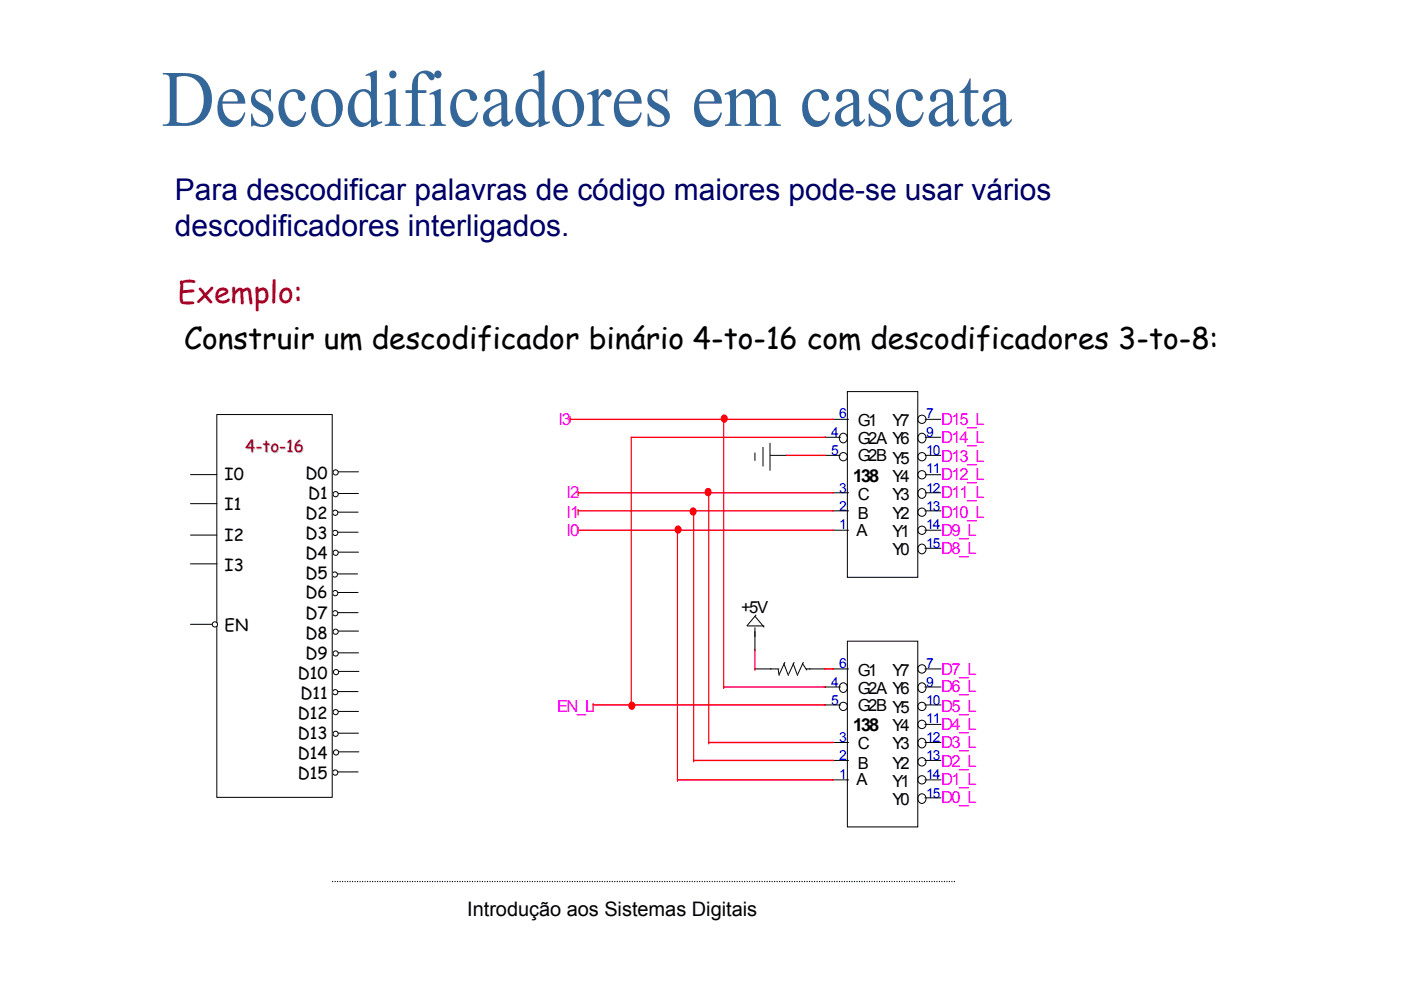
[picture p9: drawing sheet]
<svg xmlns="http://www.w3.org/2000/svg" width="297mm" height="210mm" viewBox="0 0 297 210" stroke-linecap="round" stroke-linejoin="round" font-family="sans-serif">
<path d="M70.4 186.9h.2v.2h-.2zM71 186.9h.1v.2h-.1zM71.5 186.9h.2v.2h-.2zM72 186.9h.2v.2h-.2zM72.6 186.9h.1v.2h-.1zM73.1 186.9h.2v.2h-.2zM73.6 186.9h.2v.2h-.2zM74.1 186.9h.2v.2h-.2zM74.7 186.9h.2v.2h-.2zM75.2 186.9h.2v.2h-.2zM75.7 186.9h.2v.2h-.2zM76.3 186.9h.1v.2h-.1zM76.8 186.9h.2v.2h-.2zM77.3 186.9h.2v.2h-.2zM77.8 186.9h.2v.2h-.2zM78.4 186.9h.2v.2h-.2zM78.9 186.9h.2v.2h-.2zM79.4 186.9h.2v.2h-.2zM80 186.9h.2v.2h-.2zM80.5 186.9h.2v.2h-.2zM81 186.9h.2v.2h-.2zM81.5 186.9h.2v.2h-.2zM82.1 186.9h.2v.2h-.2zM82.6 186.9h.2v.2h-.2zM83.1 186.9h.2v.2h-.2zM83.7 186.9h.2v.2h-.2zM84.2 186.9h.2v.2h-.2zM84.7 186.9h.2v.2h-.2zM85.3 186.9h.1v.2h-.1zM85.8 186.9h.2v.2h-.2zM86.3 186.9h.2v.2h-.2zM86.8 186.9h.2v.2h-.2zM87.4 186.9h.2v.2h-.2zM87.9 186.9h.2v.2h-.2zM88.4 186.9h.2v.2h-.2zM89 186.9h.2v.2h-.2zM89.5 186.9h.2v.2h-.2zM90 186.9h.2v.2h-.2zM90.5 186.9h.2v.2h-.2zM91.1 186.9h.2v.2h-.2zM91.6 186.9h.2v.2h-.2zM92.1 186.9h.2v.2h-.2zM92.7 186.9h.2v.2h-.2zM93.2 186.9h.2v.2h-.2zM93.7 186.9h.2v.2h-.2zM94.3 186.9h.1v.2h-.1zM94.8 186.9h.2v.2h-.2zM95.3 186.9h.2v.2h-.2zM95.8 186.9h.2v.2h-.2zM96.4 186.9h.2v.2h-.2zM96.9 186.9h.2v.2h-.2zM97.4 186.9h.2v.2h-.2zM98 186.9h.1v.2h-.1zM98.5 186.9h.2v.2h-.2zM99 186.9h.2v.2h-.2zM99.5 186.9h.2v.2h-.2zM100.1 186.9h.2v.2h-.2zM100.6 186.9h.2v.2h-.2zM101.1 186.9h.2v.2h-.2zM101.7 186.9h.2v.2h-.2zM102.2 186.9h.2v.2h-.2zM102.7 186.9h.2v.2h-.2zM103.3 186.9h.1v.2h-.1zM103.8 186.9h.2v.2h-.2zM104.3 186.9h.2v.2h-.2zM104.8 186.9h.2v.2h-.2zM105.4 186.9h.2v.2h-.2zM105.9 186.9h.2v.2h-.2zM106.4 186.9h.2v.2h-.2zM107 186.9h.1v.2h-.1zM107.5 186.9h.2v.2h-.2zM108 186.9h.2v.2h-.2zM108.6 186.9h.1v.2h-.1zM109.1 186.9h.2v.2h-.2zM109.6 186.9h.2v.2h-.2zM110.1 186.9h.2v.2h-.2zM110.7 186.9h.1v.2h-.1zM111.2 186.9h.2v.2h-.2zM111.7 186.9h.2v.2h-.2zM112.3 186.9h.1v.2h-.1zM112.8 186.9h.2v.2h-.2zM113.3 186.9h.2v.2h-.2zM113.8 186.9h.2v.2h-.2zM114.4 186.9h.2v.2h-.2zM114.9 186.9h.2v.2h-.2zM115.4 186.9h.2v.2h-.2zM116 186.9h.1v.2h-.1zM116.5 186.9h.2v.2h-.2zM117 186.9h.2v.2h-.2zM117.6 186.9h.1v.2h-.1zM118.1 186.9h.2v.2h-.2zM118.6 186.9h.2v.2h-.2zM119.1 186.9h.2v.2h-.2zM119.7 186.9h.2v.2h-.2zM120.2 186.9h.2v.2h-.2zM120.7 186.9h.2v.2h-.2zM121.3 186.9h.2v.2h-.2zM121.8 186.9h.2v.2h-.2zM122.3 186.9h.2v.2h-.2zM122.8 186.9h.2v.2h-.2zM123.4 186.9h.2v.2h-.2zM123.9 186.9h.2v.2h-.2zM124.4 186.9h.2v.2h-.2zM125 186.9h.2v.2h-.2zM125.5 186.9h.2v.2h-.2zM126 186.9h.2v.2h-.2zM126.5 186.9h.2v.2h-.2zM127.1 186.9h.2v.2h-.2zM127.6 186.9h.2v.2h-.2zM128.1 186.9h.2v.2h-.2zM128.7 186.9h.2v.2h-.2zM129.2 186.9h.2v.2h-.2zM129.7 186.9h.2v.2h-.2zM130.3 186.9h.1v.2h-.1zM130.8 186.9h.2v.2h-.2zM131.3 186.9h.2v.2h-.2zM131.8 186.9h.2v.2h-.2zM132.4 186.9h.2v.2h-.2zM132.9 186.9h.2v.2h-.2zM133.4 186.9h.2v.2h-.2zM134 186.9h.2v.2h-.2zM134.5 186.9h.2v.2h-.2zM135 186.9h.2v.2h-.2zM135.5 186.9h.2v.2h-.2zM136.1 186.9h.2v.2h-.2zM136.6 186.9h.2v.2h-.2zM137.1 186.9h.2v.2h-.2zM137.7 186.9h.2v.2h-.2zM138.2 186.9h.2v.2h-.2zM138.7 186.9h.2v.2h-.2zM139.3 186.9h.1v.2h-.1zM139.8 186.9h.2v.2h-.2zM140.3 186.9h.2v.2h-.2zM140.8 186.9h.2v.2h-.2zM141.4 186.9h.2v.2h-.2zM141.9 186.9h.2v.2h-.2zM142.4 186.9h.2v.2h-.2zM143 186.9h.1v.2h-.1zM143.5 186.9h.2v.2h-.2zM144 186.9h.2v.2h-.2zM144.6 186.9h.1v.2h-.1zM145.1 186.9h.2v.2h-.2zM145.6 186.9h.2v.2h-.2zM146.1 186.9h.2v.2h-.2zM146.7 186.9h.2v.2h-.2zM147.2 186.9h.2v.2h-.2zM147.7 186.9h.2v.2h-.2zM148.3 186.9h.1v.2h-.1zM148.8 186.9h.2v.2h-.2zM149.3 186.9h.2v.2h-.2zM149.8 186.9h.2v.2h-.2zM150.4 186.9h.2v.2h-.2zM150.9 186.9h.2v.2h-.2zM151.4 186.9h.2v.2h-.2zM152 186.9h.1v.2h-.1zM152.5 186.9h.2v.2h-.2zM153 186.9h.2v.2h-.2zM153.6 186.9h.1v.2h-.1zM154.1 186.9h.2v.2h-.2zM154.6 186.9h.2v.2h-.2zM155.1 186.9h.2v.2h-.2zM155.7 186.9h.2v.2h-.2zM156.2 186.9h.2v.2h-.2zM156.7 186.9h.2v.2h-.2zM157.3 186.9h.1v.2h-.1zM157.8 186.9h.2v.2h-.2zM158.3 186.9h.2v.2h-.2zM158.9 186.9h.1v.2h-.1zM159.4 186.9h.2v.2h-.2zM159.9 186.9h.2v.2h-.2zM160.4 186.9h.2v.2h-.2zM161 186.9h.1v.2h-.1zM161.5 186.9h.2v.2h-.2zM162 186.9h.2v.2h-.2zM162.6 186.9h.1v.2h-.1zM163.1 186.9h.2v.2h-.2zM163.6 186.9h.2v.2h-.2zM164.1 186.9h.2v.2h-.2zM164.7 186.9h.2v.2h-.2zM165.2 186.9h.2v.2h-.2zM165.7 186.9h.2v.2h-.2zM166.3 186.9h.2v.2h-.2zM166.8 186.9h.2v.2h-.2zM167.3 186.9h.2v.2h-.2zM167.8 186.9h.2v.2h-.2zM168.4 186.9h.2v.2h-.2zM168.9 186.9h.2v.2h-.2zM169.4 186.9h.2v.2h-.2zM170 186.9h.2v.2h-.2zM170.5 186.9h.2v.2h-.2zM171 186.9h.2v.2h-.2zM171.6 186.9h.1v.2h-.1zM172.1 186.9h.2v.2h-.2zM172.6 186.9h.2v.2h-.2zM173.1 186.9h.2v.2h-.2zM173.7 186.9h.2v.2h-.2zM174.2 186.9h.2v.2h-.2zM174.7 186.9h.2v.2h-.2zM175.3 186.9h.1v.2h-.1zM175.8 186.9h.2v.2h-.2zM176.3 186.9h.2v.2h-.2zM176.8 186.9h.2v.2h-.2zM177.4 186.9h.2v.2h-.2zM177.9 186.9h.2v.2h-.2zM178.4 186.9h.2v.2h-.2zM179 186.9h.2v.2h-.2zM179.5 186.9h.2v.2h-.2zM180 186.9h.2v.2h-.2zM180.5 186.9h.2v.2h-.2zM181.1 186.9h.2v.2h-.2zM181.6 186.9h.2v.2h-.2zM182.1 186.9h.2v.2h-.2zM182.7 186.9h.2v.2h-.2zM183.2 186.9h.2v.2h-.2zM183.7 186.9h.2v.2h-.2zM184.3 186.9h.1v.2h-.1zM184.8 186.9h.2v.2h-.2zM185.3 186.9h.2v.2h-.2zM185.9 186.9h.1v.2h-.1zM186.4 186.9h.2v.2h-.2zM186.9 186.9h.2v.2h-.2zM187.4 186.9h.2v.2h-.2zM188 186.9h.1v.2h-.1zM188.5 186.9h.2v.2h-.2zM189 186.9h.2v.2h-.2zM189.6 186.9h.1v.2h-.1zM190.1 186.9h.2v.2h-.2zM190.6 186.9h.2v.2h-.2zM191.1 186.9h.2v.2h-.2zM191.7 186.9h.2v.2h-.2zM192.2 186.9h.2v.2h-.2zM192.7 186.9h.2v.2h-.2zM193.3 186.9h.1v.2h-.1zM193.8 186.9h.2v.2h-.2zM194.3 186.9h.2v.2h-.2zM194.9 186.9h.1v.2h-.1zM195.4 186.9h.2v.2h-.2zM195.9 186.9h.2v.2h-.2zM196.4 186.9h.2v.2h-.2zM197 186.9h.2v.2h-.2zM197.5 186.9h.2v.2h-.2zM198 186.9h.2v.2h-.2zM198.6 186.9h.1v.2h-.1zM199.1 186.9h.2v.2h-.2zM199.6 186.9h.2v.2h-.2zM200.1 186.9h.2v.2h-.2zM200.7 186.9h.2v.2h-.2zM201.2 186.9h.2v.2h-.2zM201.7 186.9h.2v.2h-.2zM202.3 186.9h.1v.2h-.1z" fill="#000"/>
<path d="M28.6 181h15.6v16h-15.6z" fill="#fff"/>
<path d="M209.9 23.5a1.38 1.38 0 0 0-.4 1.5 1.38 1.38 0 0 0 1.3 .9l1.3-.8v-2.9l-1.5 .7zM198.6 23.5a1.33 1.33 0 0 0-.1 1.9 1.33 1.33 0 0 0 1.9 0l.4-.3v-2.9l-1.3 .6zM178.7 23.5a1.39 1.39 0 0 0-.4 1.5 1.39 1.39 0 0 0 1.3 .9l1.3-.8v-2.9l-1.3 .6zM104.3 23.3a1.42 1.42 0 0 0-.6 1.5 1.42 1.42 0 0 0 1.3 1.1l1.3-.8v-2.9zM148.8 20l-.4 .7-.2 .8h3.3a1.57 1.57 0 0 0-.8-1.8 1.57 1.57 0 0 0-1.9 .3zM131.8 20l-.4 .7-.2 .8h3.3a1.56 1.56 0 0 0-.8-1.8 1.56 1.56 0 0 0-1.9 .3zM47.8 20l-.4 .7-.2 .8h3.2a1.57 1.57 0 0 0-.7-1.8 1.57 1.57 0 0 0-1.9 .3zM119.2 19.9a5.3 5.3 0 0 0 .8 6.3 1.63 1.63 0 0 0 2.3-1.6 5.2 5.2 0 0 0-1.3-5l-1-.1zM68.1 19.9a5.4 5.4 0 0 0 .4 6 1.61 1.61 0 0 0 1.8 .3 1.61 1.61 0 0 0 .9-1.6 5.2 5.2 0 0 0-1.3-5l-1.1-.1zM111.6 19.8a4.6 4.6 0 0 0 .3 5.9l.3 .2a1.59 1.59 0 0 0 2-.6v-2a4.7 4.7 0 0 0-.5-3.2 1.39 1.39 0 0 0-2.1-.3zM76.1 19.8a4.6 4.6 0 0 0 .3 5.9l.3 .2a1.59 1.59 0 0 0 2-.6v-2a4.7 4.7 0 0 0-.5-3.2 1.39 1.39 0 0 0-2.1-.3zM209.1 19.5a2.96 2.96 0 0 1 4 .3 15.3 15.3 0 0 1 .2 4.8l.1 .8 .2 .4h.3l.6-.7a1.71 1.71 0 0 1-2 1.6l-.3-.3-.1-.8a2.7 2.7 0 0 1-2.9 1.1 2.24 2.24 0 0 1-1-2.2 2.24 2.24 0 0 1 1.6-1.8l2.3-1a2.17 2.17 0 0 0-.8-2.2 1.1 1.1 0 0 0-1.2 .1 1.1 1.1 0 0 0-.4 1.2 .66 .66 0 0 1-.6 .8 .66 .66 0 0 1-.7-.8 1.78 1.78 0 0 1 .7-1.3zM197.9 19.5a2.96 2.96 0 0 1 3.9 .3 9.7 9.7 0 0 1 .3 3.8 2.99 2.99 0 0 0 .2 2.2h.3l.7-.7a1.72 1.72 0 0 1-2.1 1.6l-.3-.3-.1-.8a2.74 2.74 0 0 1-2.9 1.1 2.23 2.23 0 0 1-1-2.2 2.23 2.23 0 0 1 1.6-1.8l2.3-1a1.97 1.97 0 0 0-1-2.3 1.07 1.07 0 0 0-1.3 1.4 .66 .66 0 0 1-.7 .8 .66 .66 0 0 1-.6-.8 1.78 1.78 0 0 1 .7-1.3zM191.4 19.6a2.56 2.56 0 0 1 4.3 1.1 .8 .8 0 0 1-1 .7 .8 .8 0 0 1-.6-1 1.2 1.2 0 0 0-1-1 1.2 1.2 0 0 0-1.3 .7 4.2 4.2 0 0 0 .9 5.4 2.2 2.2 0 0 0 2.9-1.8l.3 .1a3.2 3.2 0 0 1-3.4 3.1 4.1 4.1 0 0 1-2.4-5.1l.6-1.4zM184.7 19.5a2.82 2.82 0 0 1 3.1-.3l.3-.3h.3v2.6h-.3a2.1 2.1 0 0 0-1.9-2.1 1.17 1.17 0 0 0-1.2 1 1.17 1.17 0 0 0 .9 1.3l.3 .2a5.6 5.6 0 0 1 2.5 1.9 2.39 2.39 0 0 1-.6 2.6 2.39 2.39 0 0 1-2.6 .4l-.4-.1a.47 .47 0 0 0-.7 .1h-.2v-2.7h.2a2.24 2.24 0 0 0 2.8 2.2 1.4 1.4 0 0 0 .5-1.4 1.4 1.4 0 0 0-1-1.1 4.7 4.7 0 0 1-2.5-2l-.1-.7a2.16 2.16 0 0 1 .6-1.6zM177.9 19.5a2.98 2.98 0 0 1 4 .3 9.7 9.7 0 0 1 .3 3.8 3 3 0 0 0 .2 2.2h.3l.7-.7a1.72 1.72 0 0 1-2.1 1.6l-.3-.3-.1-.8a2.74 2.74 0 0 1-2.9 1.1 2.23 2.23 0 0 1-1-2.2 2.23 2.23 0 0 1 1.6-1.8l2.3-1a1.96 1.96 0 0 0-1-2.3 1.17 1.17 0 0 0-1.2 .4 1.17 1.17 0 0 0-.1 1.2 .65 .65 0 0 1-.8 .6 .65 .65 0 0 1-.5-.8 1.76 1.76 0 0 1 .6-1.3zM171 20a2.63 2.63 0 0 1 2.6-1.1 2.63 2.63 0 0 1 2.2 1.8 .8 .8 0 0 1-1 .7 .8 .8 0 0 1-.6-1 1.2 1.2 0 0 0-1-1 1.2 1.2 0 0 0-1.3 .7 4.1 4.1 0 0 0 .9 5.4 2.21 2.21 0 0 0 2.9-1.8l.3 .1a3.2 3.2 0 0 1-3.4 3.1 4.1 4.1 0 0 1-2.4-5.1l.3-1zM153.6 19.8l2.1-.9h.4v1.6a2.83 2.83 0 0 1 3-1.5l.7 .6 .4 .9a2.85 2.85 0 0 1 3-1.5 2.49 2.49 0 0 1 1.3 2.7l.1 4 .3 .6 .7 .1v.3h-3.5v-.3a1 1 0 0 0 1-.3 1 1 0 0 0 .1-1.1v-1.6a5.4 5.4 0 0 0-.3-3.2 1.8 1.8 0 0 0-2.6 1v4.2a.87 .87 0 0 0 1.1 1v.3h-1.2h-2.3v-.3a1.01 1.01 0 0 0 1-.3 1.01 1.01 0 0 0 .1-1.1v-1.1a9.4 9.4 0 0 0-.2-3.5 1.57 1.57 0 0 0-2.6 .3l-.1 .2v4.9l.3 .5 .8 .1v.3h-3.5v-.3a.86 .86 0 0 0 1.1-1v-2.3a7 7 0 0 0-.2-3l-.4-.1-.5 .1zM137.9 19.5a2.82 2.82 0 0 1 3-.3l.3-.3h.3v2.6h-.3a2.1 2.1 0 0 0-1.8-2.1 1.17 1.17 0 0 0-1.3 1 1.17 1.17 0 0 0 .9 1.3l.4 .2a5.7 5.7 0 0 1 2.5 1.9 2.39 2.39 0 0 1-.7 2.6 2.39 2.39 0 0 1-2.6 .4l-.4-.1a.47 .47 0 0 0-.7 .1h-.2v-1.1v-1.6h.2a2.24 2.24 0 0 0 2.8 2.2 1.36 1.36 0 0 0-.3-2.4 5.1 5.1 0 0 1-2.7-2.1v-.7a2.16 2.16 0 0 1 .6-1.6zM124.5 19.8l2.1-.9h.3v1.7a2.65 2.65 0 0 1 1.8-1.7 .82 .82 0 0 1 1 .8 .82 .82 0 0 1-1.1 .8 .71 .71 0 0 0-.7-.5 .71 .71 0 0 0-.6 .6 2.1 2.1 0 0 0-.4 1.9 8.7 8.7 0 0 0 .2 3.5l.5 .3 .5 .1v.3h-3.6v-.3a1.01 1.01 0 0 0 1.1-1.4v-1.9a6.2 6.2 0 0 0-.2-3l-.3-.1-.6 .1zM118.2 19.9a3.2 3.2 0 0 1 3.4-.8 3.2 3.2 0 0 1 2.2 2.8 4.4 4.4 0 0 1-2.3 4.8 3.3 3.3 0 0 1-4.4-3.2 4.9 4.9 0 0 1 1.1-3.6zM103.3 19.5a2.98 2.98 0 0 1 4 .3 9.6 9.6 0 0 1 .2 3.8 3 3 0 0 0 .3 2.2h.3l.7-.7a1.73 1.73 0 0 1-2.1 1.6l-.3-.3-.1-.8a2.75 2.75 0 0 1-2.9 1.1 2.24 2.24 0 0 1-1-2.2 2.24 2.24 0 0 1 1.6-1.8l2.3-1a1.98 1.98 0 0 0-1-2.3 1.08 1.08 0 0 0-1.4 1.4 .65 .65 0 0 1-.6 .8 .65 .65 0 0 1-.6-.8 1.76 1.76 0 0 1 .6-1.3zM96.4 20a2.63 2.63 0 0 1 2.6-1.1 2.63 2.63 0 0 1 2.2 1.8 .8 .8 0 0 1-1 .7 .8 .8 0 0 1-.6-1 1.21 1.21 0 0 0-1-1 1.21 1.21 0 0 0-1.3 .7 4.2 4.2 0 0 0 .9 5.4 2.21 2.21 0 0 0 2.9-1.8l.2 .1a3.2 3.2 0 0 1-3.3 3.1 4.1 4.1 0 0 1-2.4-5.1l.3-1zM91 19.8l2.1-.9h.4v3a12.9 12.9 0 0 0 .1 4.2l.4 .3h.5v.3h-3.4v-.3a.87 .87 0 0 0 1.1-1v-2.3a6.7 6.7 0 0 0-.2-3l-.3-.1-.6 .1zM81.5 19.8l2.1-.9h.3v3a12.9 12.9 0 0 0 .2 4.2l.4 .3h.5v.3h-3.4v-.3a.86 .86 0 0 0 1-1l.1-2.3a6.9 6.9 0 0 0-.3-3l-.3-.1-.5 .1zM67.1 19.9a3.2 3.2 0 0 1 3.3-.8 3.2 3.2 0 0 1 2.2 2.6 4.1 4.1 0 0 1-3 5.2 3.5 3.5 0 0 1-3.6-3.9 4.8 4.8 0 0 1 1.1-3.1zM60.3 19.7a2.57 2.57 0 0 1 4.4 1 .8 .8 0 0 1-.9 .7 .8 .8 0 0 1-.6-1 1.2 1.2 0 0 0-1-1 1.2 1.2 0 0 0-1.3 .7 4.2 4.2 0 0 0 .9 5.4 2.21 2.21 0 0 0 2.9-1.8l.2 .1a3.2 3.2 0 0 1-3.4 3.1 4.1 4.1 0 0 1-2.4-5.1l.4-1zM53.8 19.5a2.79 2.79 0 0 1 3-.3l.4-.3h.2v2.6h-.2a2.1 2.1 0 0 0-1.9-2.1 1.17 1.17 0 0 0-1.2 1 1.17 1.17 0 0 0 .9 1.3l.3 .2a5.6 5.6 0 0 1 2.5 1.9 2.39 2.39 0 0 1-.6 2.6 2.39 2.39 0 0 1-2.6 .4l-.8-.2-.6 .2v-2.7h.3a2.22 2.22 0 0 0 2.8 2.2 1.41 1.41 0 0 0 .5-1.4 1.41 1.41 0 0 0-1-1.1 4.6 4.6 0 0 1-2.5-2l-.1-.7a2.16 2.16 0 0 1 .6-1.6zM148.4 19.6a2.76 2.76 0 0 1 3.2-.4 2.76 2.76 0 0 1 1.5 2.8h-4.9a3.2 3.2 0 0 0 2.6 3.6 2.1 2.1 0 0 0 2-1.8l.3 .1a2.93 2.93 0 0 1-4.3 2.7 4.8 4.8 0 0 1-.4-7zM131.5 19.6a2.75 2.75 0 0 1 3.1-.4 2.75 2.75 0 0 1 1.5 2.8h-4.9a3.2 3.2 0 0 0 2.6 3.6 2.1 2.1 0 0 0 2-1.8l.1 .1a2.81 2.81 0 0 1-2.4 3 2.81 2.81 0 0 1-3.1-2.3 5 5 0 0 1 1.1-5zM47.4 19.6a2.76 2.76 0 0 1 3.1-.4 2.76 2.76 0 0 1 1.5 2.8h-4.8a3.2 3.2 0 0 0 2.5 3.6 2.1 2.1 0 0 0 2.1-1.8l.2 .1a2.97 2.97 0 0 1-3.8 2.9 4.2 4.2 0 0 1-2-5l.5-1.4zM205.6 16.6h.2v2.5h1.6v.6h-1.6v2.1a10.1 10.1 0 0 0 .2 3.8 .8 .8 0 0 0 1.3-.4h.3a1.67 1.67 0 0 1-2.6 1.3l-.3-.5-.2-.8v-5.5h-1.1v-.3a4.5 4.5 0 0 0 2.2-2.8zM37.5 16.4v9.5a4.2 4.2 0 0 0 5.7-4.1 4.7 4.7 0 0 0-3.6-5.6l-.9-.1zM34.5 15.5h2.4a11.1 11.1 0 0 1 5.7 .8 6.1 6.1 0 0 1 .1 9.5 9.5 9.5 0 0 1-5.5 .9h-2.7v-.3a1.13 1.13 0 0 0 1.5-1.2v-4.5a14.5 14.5 0 0 0-.2-4.5l-.6-.4h-.7zM88.4 15.7a2.23 2.23 0 0 1 3.8 .7 .66 .66 0 0 1-.6 .6 .66 .66 0 0 1-.7-.4 1.2 1.2 0 0 0-1.9-.8 5.3 5.3 0 0 0-.4 3.3h1.8v.2v.4h-1.8v2.2a13.3 13.3 0 0 0 .2 4.1l.5 .4h.9v.3h-4.2v-.3a1.1 1.1 0 0 0 1.3-1.3v-5.4h-1.3v-.6h1.3v-.1a4.2 4.2 0 0 1 1.1-3.3zM113 15.9l2.1-1h.3l.1 9.9a.72 .72 0 0 0 .6 1l.4-.1 .1 .3-2.1 .9h-.3v-1.1a2.54 2.54 0 0 1-2.5 1.1 2.54 2.54 0 0 1-2-1.8 4.8 4.8 0 0 1 2-6l.5-.2a2.18 2.18 0 0 1 2 .6v-2.8a.63 .63 0 0 0-.3-.6 .63 .63 0 0 0-.8 .1zM92 15.8a.81 .81 0 0 1 1.6 0 .81 .81 0 0 1-1.6 0zM82.5 15.8a.81 .81 0 0 1 1.6 0 .81 .81 0 0 1-1.6 0zM77.5 15.9l2.1-1h.3v9.9a.72 .72 0 0 0 .7 1l.4-.1 .1 .3-2.1 .9h-.3v-1.1a2.54 2.54 0 0 1-2.5 1.1 2.54 2.54 0 0 1-2.1-1.8 4.8 4.8 0 0 1 2.1-6l.4-.2a2.18 2.18 0 0 1 2.1 .6l-.1-2.8a.63 .63 0 0 0-.3-.6 .63 .63 0 0 0-.7 .1z" fill-rule="evenodd" fill="#369"/>
<path d="M36.5 83.9h43.4v87.1h-43.4z" fill="#fff"/>
<path d="M70.4 100.1h5.6" fill="none" stroke="#000" stroke-width=".21"/>
<circle cx="71.2" cy="100.2" r=".55" fill="#fff"/>
<g fill="none" stroke="#000" stroke-width=".21">
<path d="M70.4 104.7h5.6"/>
<circle cx="71.2" cy="100.2" r=".55"/>
</g>
<circle cx="71.2" cy="104.8" r=".55" fill="#fff"/>
<g fill="none" stroke="#000" stroke-width=".21">
<path d="M70.4 108.6h5.5"/>
<circle cx="71.2" cy="104.8" r=".55"/>
</g>
<circle cx="71.1" cy="108.8" r=".55" fill="#fff"/>
<g fill="none" stroke="#000" stroke-width=".21">
<path d="M70.4 112.9h5.5"/>
<circle cx="71.1" cy="108.8" r=".55"/>
</g>
<circle cx="71.1" cy="113" r=".55" fill="#fff"/>
<g fill="none" stroke="#000" stroke-width=".21">
<path d="M70.4 117.1h5.6"/>
<circle cx="71.1" cy="113" r=".55"/>
</g>
<circle cx="71.2" cy="117.2" r=".55" fill="#fff"/>
<g fill="none" stroke="#000" stroke-width=".21">
<path d="M70.2 121.7h5.6"/>
<circle cx="71.2" cy="117.2" r=".55"/>
</g>
<circle cx="71" cy="121.9" r=".55" fill="#fff"/>
<g fill="none" stroke="#000" stroke-width=".21">
<path d="M70.4 125.7h5.5"/>
<circle cx="71" cy="121.9" r=".55"/>
</g>
<circle cx="71.1" cy="125.8" r=".55" fill="#fff"/>
<g fill="none" stroke="#000" stroke-width=".21">
<path d="M70.4 129.9h5.5"/>
<circle cx="71.1" cy="125.8" r=".55"/>
</g>
<circle cx="71.1" cy="130.1" r=".55" fill="#fff"/>
<g fill="none" stroke="#000" stroke-width=".21">
<path d="M70.4 133.9h5.6"/>
<circle cx="71.1" cy="130.1" r=".55"/>
</g>
<circle cx="71.2" cy="134" r=".55" fill="#fff"/>
<g fill="none" stroke="#000" stroke-width=".21">
<path d="M70.4 138.5h5.6"/>
<circle cx="71.2" cy="134" r=".55"/>
</g>
<circle cx="71.2" cy="138.6" r=".55" fill="#fff"/>
<g fill="none" stroke="#000" stroke-width=".21">
<path d="M70.5 142.4h5.6"/>
<circle cx="71.2" cy="138.6" r=".55"/>
</g>
<circle cx="71.2" cy="142.6" r=".55" fill="#fff"/>
<g fill="none" stroke="#000" stroke-width=".21">
<path d="M70.4 146.7h5.5"/>
<circle cx="71.2" cy="142.6" r=".55"/>
</g>
<circle cx="71.1" cy="146.8" r=".55" fill="#fff"/>
<g fill="none" stroke="#000" stroke-width=".21">
<path d="M70.4 150.9h5.6"/>
<circle cx="71.1" cy="146.8" r=".55"/>
</g>
<circle cx="71.2" cy="151" r=".55" fill="#fff"/>
<g fill="none" stroke="#000" stroke-width=".21">
<path d="M70.4 155.5h5.6"/>
<circle cx="71.2" cy="151" r=".55"/>
</g>
<circle cx="71.2" cy="155.6" r=".55" fill="#fff"/>
<g fill="none" stroke="#000" stroke-width=".21">
<path d="M70.5 159.5h5.6"/>
<circle cx="71.2" cy="155.6" r=".55"/>
</g>
<circle cx="71.2" cy="159.6" r=".55" fill="#fff"/>
<g fill="none" stroke="#000" stroke-width=".21">
<path d="M70.4 163.7h5.5"/>
<circle cx="71.2" cy="159.6" r=".55"/>
</g>
<circle cx="71.1" cy="163.9" r=".56" fill="#fff"/>
<circle cx="71.1" cy="163.9" r=".56" fill="none" stroke="#000" stroke-width=".21"/>
<path d="M46 87.9h24.4v81.2h-24.4z" fill="#fff"/>
<path d="M46 87.9h24.4v81.2h-24.4zM40.4 119.6h5.6M40.4 106.8h5.6M40.4 100.7h5.6M40.4 113.5h5.6M40.4 132.4h5.6" fill="none" stroke="#000" stroke-width=".21"/>
<circle cx="45.6" cy="132.4" r=".56" fill="#fff"/>
<circle cx="45.6" cy="132.4" r=".56" fill="none" stroke="#000" stroke-width=".21"/>
<path d="M179.9 83.3h14.4v38.9h-14.4z" fill="#fff"/>
<g fill="none" stroke="#000" stroke-width=".21">
<path d="M178.2 92.2a.95 .95 0 0 1 1.3 .1 .95 .95 0 0 1-.1 1.3 .95 .95 0 0 1-1.3-.1 .95 .95 0 0 1 .1-1.3zM179.7 83.1h14.9v39.3h-14.9zM194.9 92.2a.98 .98 0 0 1 1.4 .3 .98 .98 0 0 1-.5 1.4 .99 .99 0 0 1-1.1-.5 .99 .99 0 0 1 .2-1.2zM194.9 115.7a.96 .96 0 0 1 1.3 .1 .96 .96 0 0 1-.1 1.4 .96 .96 0 0 1-1.4-.1 .96 .96 0 0 1 .2-1.4zM194.9 103.9a.96 .96 0 0 1 1.3 .2 .96 .96 0 0 1-.1 1.3 .96 .96 0 0 1-1.4-.1 .96 .96 0 0 1 .2-1.4z"/>
<circle cx="178.8" cy="96.9" r=".87"/>
<circle cx="195.5" cy="96.9" r=".87"/>
<circle cx="195.5" cy="88.9" r=".87"/>
<circle cx="195.5" cy="108.6" r=".87"/>
<circle cx="195.5" cy="112.5" r=".87"/>
<circle cx="195.5" cy="100.7" r=".87"/>
</g>
<path d="M179.9 136.3h14.4v38.8h-14.4z" fill="#fff"/>
<g fill="none" stroke="#000" stroke-width=".21">
<path d="M160.1 96v1.7M161.8 94.8v4.1M163.3 93.9v5.9M163.3 96.6h3.6M174.8 96.6h3.4M196.1 96.6h3.4M196.1 92.8h3.4M196.1 88.9h3.4M176.5 112.5h3.4M196.1 104.5h3.4M196.1 100.7h3.4M196.1 116.3h3.4"/>
<path d="M196.1 112.5h3.4M196.1 108.4h3.4M160.1 133.1v4.9M160.1 130.7l1.9 2.4M160.3 130.4l-2 2.4h3.7M179.7 136h14.9v39.4h-14.9zM160.1 141.9h5.1M165 141.9l.2 1.4M166.2 140.7l1 2.6M166.4 140.4l-1.2 2.7M168.1 140.7l1 2.6M168.4 140.4l-1.2 2.7"/>
<path d="M170.1 140.7l1 1.5M170.3 140.4l-1.2 2.7M170.8 141.9h4.2M176.5 141.9h3.4M178.2 145.1a.95 .95 0 0 1 1.3 .1 .95 .95 0 0 1-.1 1.4 .95 .95 0 0 1-1.3-.2 .95 .95 0 0 1 .1-1.3zM194.9 156.9a.98 .98 0 0 1 1.4 .3 .98 .98 0 0 1-.5 1.4 .99 .99 0 0 1-1.1-.5 .99 .99 0 0 1 .2-1.2zM194.9 145.1a.98 .98 0 0 1 1.4 .3 .98 .98 0 0 1-.5 1.4 .99 .99 0 0 1-1.1-.5 .99 .99 0 0 1 .2-1.2zM196.1 141.9h3.4M196.1 157.5h3.4M196.1 153.6h3.4M196.1 149.5h3.4M196.1 145.7h3.4"/>
<path d="M176.5 165.4h3.4M194.9 168.7a.98 .98 0 0 1 1.4 .2 .98 .98 0 0 1-.5 1.4 .99 .99 0 0 1-1.1-.4 .99 .99 0 0 1 .2-1.2zM196.1 169.2h3.4M196.1 165.4h3.4M196.1 161.3h3.4"/>
<circle cx="178.8" cy="149.8" r=".87"/>
<circle cx="195.5" cy="153.6" r=".88"/>
<circle cx="195.5" cy="141.9" r=".88"/>
<circle cx="195.5" cy="149.8" r=".87"/>
<circle cx="195.5" cy="161.6" r=".88"/>
<circle cx="195.5" cy="165.4" r=".87"/>
</g>
<path d="M166.7 96.6h8.3M122.6 112.5h21.3M122.6 111.9v1.2M143.6 112.5v53.2M160.1 137.8v4.4M174.8 141.9h1.9M143.6 165.4h33.1" fill="none" stroke="#f00" stroke-width=".27"/>
<circle cx="143.7" cy="112.3" r=".68" fill="#f00"/>
<path d="M122.6 108.4h24.7M122.6 108.1v1.1M143.3 111.8a.65 .65 0 0 1 .9 .1 .65 .65 0 0 1 0 .9 .65 .65 0 0 1-.9 0 .86 .86 0 0 1 0-1zM143.6 112.5h33.1M147.1 108.4v53.2M147.1 161.3h29.6" fill="none" stroke="#f00" stroke-width=".27"/>
<path d="M176.5 108.4h3.4M176.5 161.3h3.4" fill="none" stroke="#000" stroke-width=".21"/>
<circle cx="146.9" cy="108.4" r=".68" fill="#f00"/>
<path d="M122.6 104.5h27.9M122.6 104.2v.9M146.5 108a.65 .65 0 0 1 .9 0 .65 .65 0 0 1 0 .9 .65 .65 0 0 1-.9 .1 .86 .86 0 0 1 0-1zM147.1 108.4h29.6M150.3 104.5v53.3M150.3 157.5h26.4" fill="none" stroke="#f00" stroke-width=".27"/>
<path d="M176.5 104.5h3.4M176.5 157.5h3.4" fill="none" stroke="#000" stroke-width=".21"/>
<path d="M149.7 103.8a.67 .67 0 0 1 .9 .1 .67 .67 0 0 1 0 .9 .67 .67 0 0 1-.9 .1 .86 .86 0 0 1 0-1.1z" fill-rule="evenodd" fill="#f00"/>
<path d="M120.9 88.9h32.8M149.7 103.8a.66 .66 0 0 1 .9 .1 .66 .66 0 0 1 0 .9 .66 .66 0 0 1-.9 .1 .89 .89 0 0 1 0-1.1zM150.3 104.5h26.4" fill="none" stroke="#f00" stroke-width=".27"/>
<path d="M176.5 88.9h3.4M174.8 145.7h3.4" fill="none" stroke="#000" stroke-width=".21"/>
<circle cx="153.5" cy="88.7" r=".68" fill="#f00"/>
<path d="M120.9 88.4v1.1M153.1 88.3a.65 .65 0 0 1 .9 0 .65 .65 0 0 1 0 .9 .65 .65 0 0 1-.9 .1 .86 .86 0 0 1 0-1zM175 92.8h-41.2v57M176.7 88.9h-23.3v57.1M125.7 149.5h49.3M125.7 149.2v1.5M153.4 145.7h21.6" fill="none" stroke="#f00" stroke-width=".27"/>
<path d="M174.8 92.8h3.4M174.8 149.5h3.4" fill="none" stroke="#000" stroke-width=".21"/>
<circle cx="133.9" cy="149.6" r=".68" fill="#f00"/>
<path d="M133.5 149.2a.65 .65 0 0 1 .9 0 .65 .65 0 0 1 0 .9 .65 .65 0 0 1-.9 .1 .86 .86 0 0 1 0-1z" fill="none" stroke="#f00" stroke-width=".27"/>
<g font-size="6.3" fill="#000065">
<text x="37.1" y="42.4">Para descodificar palavras de código maiores pode-se usar vários</text>
<text x="37.1" y="50">descodificadores interligados.</text>
</g>
<text font-size="6.3" fill="#a50021" x="37.7" y="64.2">Exemplo:</text>
<text font-size="6.3" x="39" y="74.1">Construir um descodificador binário 4-to-16 com descodificadores 3-to-8:</text>
<text font-size="4.2" x="99.1" y="194.4">Introdução aos Sistemas Digitais</text>
<g font-size="3.8">
<text x="180.9" y="102.2">138</text>
<text x="180.9" y="155.1">138</text>
</g>
<g font-size="3.5" fill="#f0f">
<text x="118.4" y="90.1">I3</text>
<text x="199.5" y="93.9">D14_L</text>
<text x="199.5" y="90.1">D15_L</text>
<text x="199.5" y="101.9">D12_L</text>
<text x="199.5" y="98">D13_L</text>
<text x="120.1" y="105.7">I2</text>
<text x="199.5" y="105.7">D11_L</text>
<text x="120.1" y="113.6">I0</text>
<text x="120.1" y="109.8">I1</text>
<text x="199.5" y="113.6">D9_L</text>
<text x="199.5" y="109.8">D10_L</text>
<text x="199.5" y="117.5">D8_L</text>
<text x="199.5" y="143.1">D7_L</text>
<text x="199.5" y="146.9">D6_L</text>
<text x="118.1" y="151">EN_L</text>
<text x="199.5" y="154.8">D4_L</text>
<text x="199.5" y="151">D5_L</text>
<text x="199.5" y="158.6">D3_L</text>
<text x="199.5" y="166.6">D1_L</text>
<text x="199.5" y="162.8">D2_L</text>
<text x="199.5" y="170.4">D0_L</text>
</g>
<g font-size="3.5">
<text x="181.9" y="90.4">G1</text>
<text x="181.9" y="94.2">G2A Y6</text>
<text x="189.2" y="90.4">Y7</text>
<text x="47.6" y="101.9">I0</text>
<text x="64.8" y="101.5">D0</text>
<text x="181.9" y="97.7">G2B Y5</text>
<text x="65.3" y="105.7">D1</text>
<text x="181.9" y="106">C</text>
<text x="189.2" y="102.2">Y4</text>
<text x="189.2" y="106">Y3</text>
<text x="47.6" y="108.2">I1</text>
<text x="64.8" y="110">D2</text>
<text x="181.6" y="113.6">A</text>
<text x="181.9" y="110.1">B</text>
<text x="189.2" y="113.9">Y1</text>
<text x="189.2" y="110.1">Y2</text>
<text x="47.6" y="114.7">I2</text>
<text x="64.8" y="114.2">D3</text>
<text x="64.8" y="118.5">D4</text>
<text x="189.2" y="117.8">Y0</text>
<text x="47.6" y="121">I3</text>
<text x="64.8" y="122.7">D5</text>
<text x="64.8" y="126.9">D6</text>
<text x="64.8" y="131.2">D7</text>
<text x="157.1" y="130.1">+5V</text>
<text x="47.6" y="133.8">EN</text>
<text x="64.8" y="135.5">D8</text>
<text x="63.2" y="143.9">D10</text>
<text x="64.8" y="139.7">D9</text>
<text x="181.9" y="143.3">G1</text>
<text x="189.2" y="143.3">Y7</text>
<text x="63.7" y="148.2">D11</text>
<text x="181.9" y="147.2">G2A Y6</text>
<text x="63.2" y="152.4">D12</text>
<text x="181.9" y="150.7">G2B Y5</text>
<text x="189.2" y="155.1">Y4</text>
<text x="63.2" y="156.7">D13</text>
<text x="63.2" y="160.9">D14</text>
<text x="181.9" y="158.9">C</text>
<text x="189.2" y="158.9">Y3</text>
<text x="63.2" y="165.1">D15</text>
<text x="181.6" y="166.6">A</text>
<text x="181.9" y="163.1">B</text>
<text x="189.2" y="166.9">Y1</text>
<text x="189.2" y="163.1">Y2</text>
<text x="189.2" y="170.7">Y0</text>
</g>
<text font-size="3.5" fill="#c0c0c0" x="52.2" y="96">4-to-16</text>
<g font-size="2.9" fill="#00f">
<text x="177.9" y="88.6">6</text>
<text x="196.3" y="88.6">7</text>
<text x="176.2" y="92.8">4</text>
<text x="196.3" y="92.8">9</text>
<text x="176.2" y="96.6">5</text>
<text x="196.3" y="100.4">11</text>
<text x="196.3" y="96.6">10</text>
<text x="177.9" y="104.5">3</text>
<text x="196.3" y="104.5">12</text>
<text x="177.9" y="108.4">2</text>
<text x="177.9" y="112.2">1</text>
<text x="196.3" y="112.2">14</text>
<text x="196.3" y="108.4">13</text>
<text x="196.3" y="116.3">15</text>
<text x="177.9" y="141.6">6</text>
<text x="196.3" y="141.6">7</text>
<text x="176.2" y="145.7">4</text>
<text x="176.2" y="149.5">5</text>
<text x="196.3" y="149.5">10</text>
<text x="196.3" y="145.7">9</text>
<text x="196.3" y="153.4">11</text>
<text x="177.9" y="157.5">3</text>
<text x="177.9" y="161.3">2</text>
<text x="196.3" y="157.5">12</text>
<text x="196.3" y="161.3">13</text>
<text x="177.9" y="165.1">1</text>
<text x="196.3" y="165.1">14</text>
<text x="196.3" y="169.2">15</text>
</g>
</svg>
